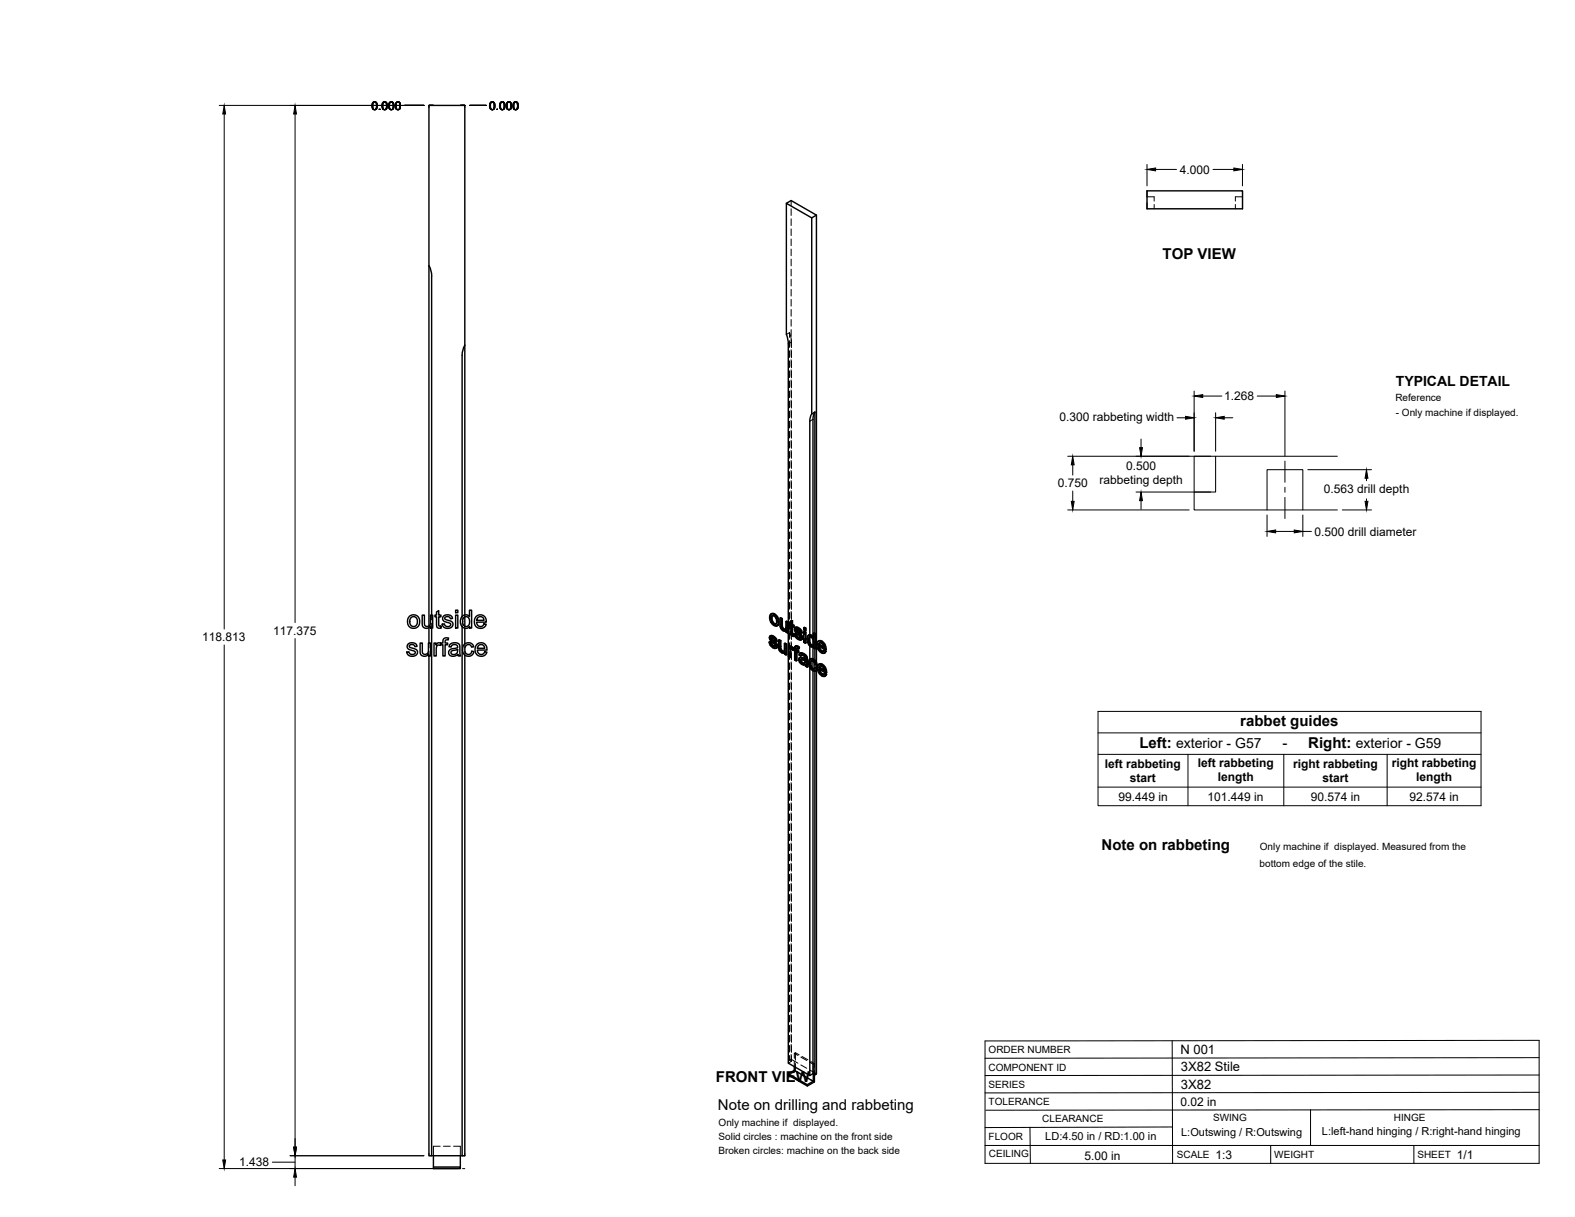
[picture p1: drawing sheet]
<svg xmlns="http://www.w3.org/2000/svg" width="559mm" height="432mm" viewBox="0 0 559 432" stroke-linecap="round" stroke-linejoin="round" font-family="sans-serif">
<!-- layer: Visible -->
<g fill="none" stroke="#000" stroke-width=".51">
<path d="M279 72.1l1.7-.9 9 5.1-1.7 1M289.7 76.3v158.7M407 67.7h33.8v6.4h-33.8zM152.2 94.3v-56.9h12.7v85.1M152.2 94.3v127.8M152.2 94.3l.7 1.7 .3 1.9-.1 120.3M279 118.7v-46.6l9 5.2v69.6M279 118.6l.7 3.4M164.9 122.5v95.7M164.9 122.5l-.7 1.7-.2 1.9v92.6M279.7 122v255.2l7.6 4.4M287.3 149.4v75.8l-.6 .3"/>
<path d="M288 146.9l1.1-.7v78.5M288 146.8l-.4 .9-.3 1.7M289.1 146.2l-.4 .9-.3 1.7v77M145.3 218.7a2.31 2.31 0 0 1 3.6 1.7 2.31 2.31 0 0 1-3.4 2.2l-.1-.1a2.81 2.81 0 0 1-.1-3.8zM145.8 219.2l.9-.4 .7 .2 .5 .5 .2 1.6-.8 1.1h-1l-.8-.7-.1-1.3zM149.8 218.2h.8v2.6a1.15 1.15 0 0 0 1.1 1.5 1.15 1.15 0 0 0 1-1.6v-2.5h.8v4.6h-.7v-.6a1.63 1.63 0 0 1-1.9 .7 1.63 1.63 0 0 1-1.1-1.8zM154.9 217.1l.8-.5v1.6h.7v.6h-.7v3.2l.7 .1 .2 .7-.6 .1a1.04 1.04 0 0 1-1.1-1.4v-2.7h-.6v-.6h.6zM157.4 218.5l.9-.3h1.1a1.33 1.33 0 0 1 1.1 1.2l-.7 .1a.96 .96 0 0 0-1-.8 .96 .96 0 0 0-.9 .9l2.5 1.1a1.57 1.57 0 0 1-.2 1.9 1.57 1.57 0 0 1-1.9 .3l-.7-.3-.5-.6-.2-.5 .8-.2a1.09 1.09 0 0 0 1.1 1 1.09 1.09 0 0 0 1.1-1l-1.9-.7a1.2 1.2 0 0 1-.9-.8 1.2 1.2 0 0 1 .3-1.3zM161.6 218.2h.8v4.6h-.8zM161.6 216.5h.8v.9h-.8zM163.9 218.8a1.73 1.73 0 0 1 2.7 0v-2.3h.7v6.3h-.7v-.5a1.9 1.9 0 0 1-2.3 .4 1.9 1.9 0 0 1-1-2.1zM164.5 219.2l.9-.4 .9 .4 .3 1.2-.2 1.2a1.26 1.26 0 0 1-1.6 .6 1.26 1.26 0 0 1-.7-1.6z"/>
<path d="M164.9 218.9v3.3M168.9 218.8a2.15 2.15 0 0 1 2.6-.4 2.15 2.15 0 0 1 1 2.3h-3.4l.2 .8a1.29 1.29 0 0 0 1.2 .8 1.29 1.29 0 0 0 1.2-.9l.8 .1-.5 .8a2.33 2.33 0 0 1-3.2 0 2.33 2.33 0 0 1-.1-3.2zM169.5 219.1l.6-.3 .9 .1 .4 .3 .3 .9h-2.6zM273.6 217.8l.7-.2 .5 .2zM273.6 217.8l-.6 1.1 .5 1.9 1.3 1.2 .6 .1 .5-.3M273.6 219.4l.3 1.3M274.1 218.4l-.2 .8M274.6 218l.9 .9a1.64 1.64 0 0 1 .9 1.7M274.8 217.8l1.1 1.2M275.7 219.1l.4 1.7 .3-.2-.2 1.1M276.7 219.3l.6 .3 .3-.1v2.8M277.3 219.6v2.7h.3l.2 .5"/>
<path d="M277.6 219.5l-.6-.3-.3 .1 .2 3.3 1 1.2 .6 .2 .4-.2M144.8 228.6l.8-.5h1.3a1.33 1.33 0 0 1 1.1 1.2l-.8 .1a1.02 1.02 0 0 0-1-.7 1.02 1.02 0 0 0-1 .7l2.7 1.3a1.65 1.65 0 0 1-.4 1.9 1.65 1.65 0 0 1-2 .1l-.9-.5-.3-.8 .8-.1a1.1 1.1 0 0 0 1.1 .9 1.1 1.1 0 0 0 1.1-1l-2-.7a1.17 1.17 0 0 1-.5-1.9zM149.1 228.2h.7v2.5a1.15 1.15 0 0 0 1.2 1.5 1.15 1.15 0 0 0 1-1.6v-2.4h.8v4.5h-.7v-.6a1.63 1.63 0 0 1-2 .7 1.63 1.63 0 0 1-1-1.8zM152.2 232.7v177.4h.9M152.2 222.8v5.4M153.1 222.8v187.3h10.9M154 228.2h.7v.7a1.12 1.12 0 0 1 1.8-.6l.6-.1v-.5a1.33 1.33 0 0 1 .6-1.3 1.33 1.33 0 0 1 1.5 0l-.2 .7a.71 .71 0 0 0-.7-.1 .71 .71 0 0 0-.4 .7v.5h.9v.6h-.9v3.9h-.8v-3.9h-.6v-.4l-.3 .6-.3-.1a1.07 1.07 0 0 0-1.1 1.4v2.4h-.8zM159.8 228.5l1.8-.5 1.3 .5 .5 4.2h-.8l-.2-.5a1.75 1.75 0 0 1-1.9 .7 1.75 1.75 0 0 1-1.3-1.7l.8-.9 1.5-.3a.7 .7 0 0 0 .8-.7 .7 .7 0 0 0-.9-.6l-1 .2-.3 .7-.8-.1zM160.2 231l1.4-.3a.43 .43 0 0 1 .6-.2 .43 .43 0 0 1 .1 .5 1.2 1.2 0 0 1-1 1.2 1.2 1.2 0 0 1-1.3-.8zM164 222.3v187.8M164.7 228.7a1.96 1.96 0 0 1 3.4 .8l-.8 .1a1.29 1.29 0 0 0-1.7-.8 1.29 1.29 0 0 0-.7 1.8l.2 1 .6 .5a1.16 1.16 0 0 0 1.7-1l.7 .1-.3 .9a2.18 2.18 0 0 1-2.9 .4 2.18 2.18 0 0 1-.7-2.9zM164.9 232.4v177.7h-.9"/>
<path d="M164.9 222.9v5.6M169.1 228.7a2.15 2.15 0 0 1 2.6-.4 2.15 2.15 0 0 1 1.1 2.4h-3.4l.1 .7a1.29 1.29 0 0 0 1.3 .8 1.29 1.29 0 0 0 1.2-.9l.8 .1-.5 .8a2.35 2.35 0 0 1-3.2-.1 2.35 2.35 0 0 1-.1-3.2zM169.8 229l.5-.3a1.27 1.27 0 0 1 1.7 1.3h-2.6zM272.9 227.8l.5 .2M273.3 225.6l1.1 .1M273.4 228l.3-.1 .2 .7-.2 .2zM273.5 226.5l.1 .3 .2-.2 .2 .3M273.6 226.8l.2 .2 .3-.1 1.3 1.2M273.6 225.5l-.4 .2M273.7 228.8l.6 .5h.7M273.7 225.7l.5 .2 .2-.2 .7 .5M273.7 227.9l-.6-.2-.2 .1 .4 1.2 .7 .7a1.05 1.05 0 0 0 1.4 .2"/>
<path d="M273.8 227l1.2 1.2 .4-.1 .3 .5M273.8 226.3h.1M273.8 226.6v-.3l-.3 .1a1.11 1.11 0 0 1 1.4 1l.5 .2M273.9 220.7l.3-.2 .6 .8h-.3zM273.9 228.6l.6 .6M274 225.5l-.9 .2-.1 .8 .3 .8 1.6 1.5-.1 .7M274.2 225.9l.6 .5 .3-.2 .4 .6M274.2 220.5l-.3-1.3-.3 .2v-.3l.3-.6 .3-.1 .8 .5 .5 1.3-.2 1.1-.7 .1M274.3 229.3l.5 .2M274.8 226.4l.5 .6 .2-.2 .2 .7-.3 .1-.1-.6M274.8 221.3l.5 .1M274.9 229.4l-.1 .1"/>
<path d="M275.1 228.2l.3 .6 .3-.2 .1 .7M275.4 228.8l.2 .6 .2-.1-.1 .5M275.6 229.4l-.2 .5 .3-.1-.4 .2M276.1 220.8l-.2 1 .3-.1-.5 .4M276.2 227.1l.6 .3 .3-.1v2.8M276.8 227.4v2.8l.3-.1 .2 .5M276.8 230.2l.2 .5 .3-.1 .4 .4M277 230.7l.4 .4h.8l-.3 .1M277.1 227.3l-.6-.3-.3 .1v2.5l.2 1.1 .7 .8a.84 .84 0 0 0 1.3 .1M277.3 222.4l.2 .5 .3-.1 .4 .4M277.4 231.1l.5 .1M277.5 222.9l.5 .4h.7"/>
<path d="M278 223.3l.4 .2M278.3 228.3l.5 .3 .3-.1v3.7l-.3 .2v-3.8M278.4 231.6v.5l.4 .3M278.4 231.6l-.2 .1M278.7 223.3l-.3 .2M278.7 223.2l-.3 .3M278.8 220.5l.6 .4 .3-.2v3.8l-.3 .1v-3.7M278.9 223.8v.5l.5 .3M278.9 223.8l-.2 .1M279.1 228.5l-.5-.3-.3 .1v2.5l-.4 .4M279.7 220.7l-.6-.3-.3 .1-.1 2.7M279.7 229.2l.5 .2 .3-.1v.4l.3-.2"/>
<path d="M280.2 229.4v.6l.6-.5 .4 .1M280.3 221.1l-.4 .1v.5l.4 .2 .1 2.9 .7 .9h.7l-.1-.6h-.5M280.3 220.5l.9-.3v1.4M280.4 230.6l.1 2.5-.2 .1v-2M280.5 229.3l-.5-.3-.3 .2v3.7l.6 .3M280.6 229.7l.6-.1 .5 .4M280.7 230.3l-.1 .1M280.9 220.4v1.3l.3-.1 .5 .3M280.9 221.7l.6 .3 .2-.1v.5l-.2 .1v-.5M280.9 229.7l.6 .4M280.9 224.8l.6 .2M281 225l.7 .1"/>
<path d="M281.2 220.2l-.9 .3v.9l-.4-.2M281.2 222.4v2.2M281.3 230.8l-.8-.4v.7M281.5 222.5l-.6-.3v2.5l.4 .1M281.5 230.6l.4 .3v3.3l.6 .3M281.5 230.6v-.2l-.2 .4M281.5 225.2v.6M281.5 230.7l-.2 .1M281.7 230l.2 .1M281.8 224.9l.5 .2M282.2 222.7h1.1M282.3 229.3h.8l.5 .3"/>
<path d="M282.3 225.1l.3-.2 .3 .7-.3 .2zM282.4 223.5v.3l.3-.2 .3 .3M282.4 223.8l.3 .2a1.11 1.11 0 0 1 1.3 .8l.2 .3M282.5 230.7l.6 .4 .3-.2v.5l-.3 .2v-.5M282.5 222.5l-.4 .2M282.6 229.1l-.4 .2M282.6 225.8l.5 .5h.8M282.6 222.7l.5 .2 .2-.2 .7 .5M282.6 224.9h-.8l.5 1.2 1.2 .9 .8-.1M282.7 224l1.3 1.3 .2-.2 .4 .6M282.7 223.3v.1M282.7 223.6v-.2h-.3a1.12 1.12 0 0 1 1.4 1.1l.6 .2"/>
<path d="M282.8 231.4v2.9l-.3 .2v-3.3l.6 .4M282.8 230v.6M282.9 229.4l.5 .4 .2-.2-.3 .7 .1-.5M282.9 225.6l.5 .6M282.9 222.5l-.9 .3-.1 .7 .5 1 1.3 1.2 .2 .5-.2 .3M283.1 222.9l.6 .5 .3-.2 .4 .6M283.1 229.3l-.5-.2-.5 .3-.2 1-.4-.3 .2-.1M283.1 226.3l.6 .2M283.3 230.3a.4 .4 0 0 0-.5-.4 .4 .4 0 0 0-.3 .5v.3l.3-.1 .6 .3M283.7 223.4l.5 .6 .2-.2 .2 .7-.2 .2-.2-.7M283.8 233.4l.8-.1 1 .4M283.8 226.5h-.1"/>
<path d="M284 234.3l.1 .5 .3-.1 .5 .4M284 225.3l.3 .5 .3-.1 .2 .6M284 234.1v.2l.2-.1 .2 .5M284 233.2l-.4 .2M284.1 234.8l.5 .5h.9M284.2 234l-.2 .1M284.2 231.8l.7 .3 .3-.2 .7 .5M284.2 234l.8 .2a.64 .64 0 0 1 .6 .6 .64 .64 0 0 1-.4 .7M284.3 234l-.1 .2M284.3 225.8l.2 .6 .3-.1-.2 .5M284.4 232.4l-.4 .4a.92 .92 0 0 1 1-.3 .92 .92 0 0 1 .6 .9v.5l-1.4-.5M284.4 233.2l-.9 .3-.1 .8 .5 1 1 .6a.61 .61 0 0 1 .9 .5l.6 .3"/>
<path d="M284.5 226.4l-.2 .5 .3-.1-.4 .3M284.5 231.6l-.7 .2M284.6 235.3h.9M284.9 232.1l.7 .5 .3-.2 .4 .5M285.1 224.2l.3-.2 .6 .3-.3 .2zM285.1 222.7l.3-.1 .6 .3-.3 .1zM285.1 224.2v3.7l.6 .3M285.1 222.7v.8l.6 .3M285.2 231.9l-.7-.3-.8 .3-.2 .5 .5 .4M285.6 232.6l.4 .5 .3-.2 .1 .5M286 224.3v3.8l-.3 .1v-3.7M286 222.9v.7l-.3 .2v-.8"/>
<path d="M286 233.1l.2 .5 .2-.2 .1 2.6M286.2 233.6v2.6l.3-.2 .1 .6-.2 .1-.2-.5M286.9 227.1l.2 1.2M287 225.4h1l.5 .4M287.1 226.1l.9 .2 .6 1v1.4l-.4 .4-.4-.1M287.1 226.1l-.2 1 .3-.2 .2 1.2M287.1 228.3l.3-.2 .7 .7-.4 .1zM287.2 226.1h-.1M287.3 229.2v4.7l.6-.2M287.3 226.1v1.7M287.3 236.9v144.7M287.4 226l-.2 .9"/>
<path d="M287.4 235.5a1.17 1.17 0 0 0 .7 1.3l.5 .5M287.6 233.8l.8 .2 .2-.1 .9 .8M287.7 236.7l.7 .7h.6M287.7 225.6l.5 .4h.4M287.9 234.4l-.2 .9M288 236.6l-.3-1.3-.3 .2v-.3l.3-.7 .4-.1 .7 .6 .3 .8 .6 .2v1M288 225.4l-.7-.2-.6 .3-.4 1 .2 1.4 .9 1.4a.76 .76 0 0 0 1.2 .1M288.4 234l.8 .8 .3-.1 .4 1.1-.2 .2-.5-1.2M288.4 238v143l-1.1 .6M288.4 227v1.9l-.3-.1M288.4 234.6v2.5M288.6 224.7l.5 .3 .3-.1v5.2l-.3 .1v-5.2"/>
<path d="M288.6 229.5l-.2 .1v4.2M288.6 229.4v.5l.5 .3M288.6 233.9l-1-.1a2.25 2.25 0 0 0-.1 3.3l.9 .9 .9 .1M289.1 230.2v4M289.1 235.7v1.5M289.1 238.1v143.2M289.2 237l.5 .4M289.4 224.9l-.5-.3-.3 .1v1.9l-.4-.6M289.7 237.8v143.2l-.6 .3M289.7 237.4l.3-.2-.2 .5-.5 .4zM290 237.2l-.5-.4-.3 .2a.49 .49 0 0 1-.3 .5 .49 .49 0 0 1-.5-.1M290.3 227.5h.6a1.83 1.83 0 0 1 1.8 1.1"/>
<path d="M290.4 228.7l1.8 1.1-.7-1.5a.61 .61 0 0 0-.7-.2 .61 .61 0 0 0-.4 .6l.3-.1 1.5 .8M290.4 235.7h.7a1.72 1.72 0 0 1 1.8 1.1M290.6 236.9l1.8 1.1-.6-1.4a.62 .62 0 0 0-.8-.3 .62 .62 0 0 0-.4 .6l.3-.1 1.5 .8M290.7 230.4l.7 .7 .7-.1M290.7 229.4l.3 .8M290.9 228l-.2 .6M290.9 238.5a1.08 1.08 0 0 0 1.3 .7h.1M290.9 237.6l.2 .8M291 236.3l-.1 .5M291.3 227.6l.9 .9a1.73 1.73 0 0 1 .9 1.8M291.4 231.1l.5 .1M291.5 235.9l.9 .8a1.68 1.68 0 0 1 .9 1.8"/>
<path d="M291.5 239.3l.6 .1M291.6 227.5l-.8-.2-.8 .5-.2 1.2 .3 1.1 .7 1.1 1.1 .6 .6-.1 .6-.7M291.8 235.7l-.8-.2-.8 .5-.2 .8 .2 1.4 .7 1.1 1.1 .7 .7-.1 .6-.7M292 231.1l-.1 .1M292.2 239.3l-.1 .1M292.2 230.8l.6 .4M292.4 228.8l.4 1.7 .3-.2-.3 .2M292.4 239l.6 .4M292.6 237l.4 1.7 .3-.2-.3 .2M292.8 230.6l-2.4-1.4 .3 1.2 .3-.2 .7 .7M293 238.8l-2.4-1.4 .3 1.1 .2-.1 .7 .7M293.1 231l-.7 .8"/>
<path d="M293.1 231l-.6-.4-.6 .6M293.3 239.2l-.7 .7M293.3 239.2l-.6-.4-.6 .6M281.8 378.4v1.4l-2.1 1.2v.4l6.7 3.9v-.4l-6.7-3.9M281.8 379.8l6.7 3.8-2.1 1.3M288.4 381l.7 .3M288.5 381v2.6M288.9 381.3v2.6l-2.5 1.4M153.8 410.1v4.5h9.5v-.5h-9.5M163.3 410.1v4"/>
</g>
<!-- layer: Hidden -->
<g fill="none" stroke="#000" stroke-width=".35">
<path d="M280.7 71.2v1.7M280.7 74.1v2.4M280.7 77.6v2.4M407 69.8h2.5v1.6M409.5 72.6v1.5M438.3 72.6v1.5M440.8 69.8h-2.5v1.6M280.7 81.2v2.4M280.7 84.8v2.4M280.7 88.4v2.3M280.7 91.9v2.4M280.7 95.5v2.4"/>
<path d="M280.7 99.1v2.4M280.1 118l.7 2.7v2.6M280.1 118v1.7M280.1 118l-1.1 .7M280.7 102.7v2.3M280.7 106.2v2.4M280.7 109.8v2.4M280.7 113.4v2.3M280.7 116.9v2.4M280.1 120.9v2.4M280.1 124.5v2.3M280.1 128v2.4"/>
<path d="M280.1 131.6v2.4M280.1 135.2v2.4M280.1 138.7v2.4M280.7 120.5v2.4M280.7 124.1v2.4M280.7 127.7v2.3M280.7 131.2v2.4M280.7 134.8v2.4M280.7 138.4v2.4M280.8 124.5v2.4M280.8 128.1v2.4M280.8 131.7v2.3"/>
<path d="M280.8 135.3v2.3M280.8 138.8v2.4M280.1 142.3v2.4M280.1 145.9v2.4M280.1 149.5v2.3M280.1 153v2.4M280.1 156.6v2.4M280.7 141.9v2.4M280.7 145.5v2.4M280.7 149.1v2.4M280.7 152.7v2.3M280.7 156.2v2.4"/>
<path d="M280.7 159.8v2.4M280.8 142.4v2.4M280.8 146v2.3M280.8 149.5v2.4M280.8 153.1v2.4M280.8 156.7v2.4M280.1 160.2v2.4M280.1 163.7v2.4M280.1 167.3v2.4M280.1 170.9v2.4M280.1 174.5v2.3M280.1 178v2.4"/>
<path d="M280.7 163.4v2.4M280.7 166.9v2.4M280.7 170.5v2.4M280.7 174.1v2.4M280.7 177.7v2.3M280.8 160.3v2.3M280.8 163.8v2.4M280.8 167.4v2.4M280.8 171v2.4M280.8 174.5v2.4M280.8 178.1v2.4M280.1 181.6v2.4"/>
<path d="M280.1 185.2v2.4M280.1 188.7v2.4M280.1 192.3v2.4M280.1 195.9v2.4M280.1 199.5v2.3M280.7 181.2v2.4M280.7 184.8v2.4M280.7 188.4v2.4M280.7 192v2.3M280.7 195.5v2.4M280.7 199.1v2.4M280.8 181.7v2.4"/>
<path d="M280.8 185.3v2.3M280.8 188.8v2.4M280.8 192.4v2.4M280.8 196v2.4M280.8 199.5v2.4M153.1 218.2v1.7M164 218.7v1.2M164.9 218.2v.7M273.3 218.9l.4 1.7-.2 .2M273.8 217.7l-.8 1.4M274.1 218.4l-.2 .1M274.2 218.3l.6 .1-.2 .1"/>
<path d="M274.8 218.4l.7 .7-.2 .2M275.5 219.1l.3 1.2-.3 .2M277 219.2l.1 2.9-.3 .2M280.1 203v2.4M280.1 206.6v2.4M280.1 210.2v2.4M280.1 213.8v2.3M280.1 217.3v2.4M280.7 202.7v2.3M280.7 206.2v2.4M280.7 209.8v2.4M280.7 213.4v2.4"/>
<path d="M280.7 217v2.3M280.8 203.1v2.4M280.8 206.7v2.4M280.8 210.3v2.3M280.8 213.8v2.4M280.8 217.4v2.4M152.2 222.1v.7M152.2 228.2v1.6M152.2 231.1v1.6M153.1 221.1v1.7M164 221.1v1.2M164.9 222.2v.7"/>
<path d="M164.9 228.5v1.3M164.9 231v1.4M273.1 227.7l.5 1.1-.3 .2M273.2 226.1l.2 .6-.3 .1M273.3 225.7l-.3 .6M273.4 226.7l.3 .5-.3 .2M273.5 225.5l-.5 .3M273.6 228.8l.9 .9-.2 .1M273.7 227.2l1.4 1.4-.3 .1M273.7 220.6l1.1 1.2-.2 .1M273.8 226.3l.1-.2-.3 .2 .3-.2 .6 .2-.3 .1M274.5 226.3l.5 .4-.3 .2"/>
<path d="M274.5 229.7l.7 .2-.3 .2M274.8 221.8l.9 .2-.3 .1M275 226.7l.2 .6-.3 .1M275.1 229.3h-.1M275.1 229.3l-.2 .1M275.1 228.6l.2 .4-.3 .2M275.2 227.3l.5 .2M275.3 229l-.2 .3M275.5 229.9h-.3M275.5 221.3l-.2 .1M275.8 220.3l-.1 .8-.4 .3M275.9 221.9l-.2 .1"/>
<path d="M276.5 227v2.9l-.3 .2M276.5 229.9l.2 .6-.3 .2M276.7 230.5l.4 .5-.3 .2M277.1 222.1l.1 .6-.3 .1M277.1 231l.5 .5-.3 .1M277.2 222.7l.4 .5-.3 .2M277.6 223.2l.5 .4-.2 .2M277.6 231.5l.7 .1 .3-.2-.2 .1M278.1 223.6l.6 .2 .5-.2-.2 .2M278.2 231.1h.1M278.3 231l-.2 .2M278.5 230.9l-.3 .2"/>
<path d="M278.6 228.2v2.4l-.4 .4M278.6 231.4v.6l-.2 .1M278.6 232l.5 .2M278.7 223.3h.1M278.9 223.2l-.3 .2M279 223.1l-.3 .2M279.1 220.4v2.4l-.4 .4M279.2 223.6v.6l-.3 .1M279.2 224.2l.5 .3M280 231.5v1.2l-.3 .2M280 232.7l.5 .4M280 229v1.3"/>
<path d="M280.1 220.9v2.4M280.1 224.5v2.3M280.1 228v2.4M280.1 231.6v2.4M280.1 235.2v2.4M280.1 238.8v2.3M280.2 221.5l.4 .2-.3 .2M280.2 221v.5l-.3 .2M280.3 221.1l.3 .1M280.5 229.7v.1M280.5 230.4l.7-.2-.3 .2M280.6 221.7l.1 3-.3 .2"/>
<path d="M280.6 220.3v.9l-.3 .2M280.7 230.3l.1-.1-.2 .1M280.7 224.7l.2 .4-.3 .2M280.7 220.5v2.4M280.7 224.1v2.4M280.7 227.7v2.4M280.7 231.2v2.4M280.7 234.8v2.4M280.7 238.4v2.4M280.7 229.6l-.5 .4M280.8 221v2.4M280.8 224.6v2.3"/>
<path d="M280.8 228.1v2.4M280.8 231.7v2.4M280.8 235.3v2.3M280.8 238.8v2.4M280.9 222.2l.3-.1v.3M280.9 225.1l.5 .4-.3 .2M281.2 230.2l.4 .4M281.2 222.1l.5 .3M281.4 225.5l.4 .2M281.5 230.4l.2-.2-.1 .4M281.7 230.5l.5 .3-.3 .1M281.7 230.2l-.1 .4"/>
<path d="M281.7 230.1l-.2 .2M281.9 230.1l.3 .2M282 224.7l.5 1.1-.3 .2M282.1 223.1l.2 .6-.3 .1M282.2 230.8v3.2l-.3 .2M282.2 234l.6 .3M282.2 222.7l-.3 .6M282.3 223.7l.3 .5-.3 .2M282.3 229.3l-.1 1-.3 .1M282.4 222.5l-.4 .4M282.4 229.2l-.4 .3M282.5 225.8l.9 .9-.3 .2"/>
<path d="M282.5 231.2l.3-.1v.3M282.6 223.3l.2-.2-.1 .2M282.6 230l.3-.2-.1 .2M282.6 224.2l1.4 1.4-.3 .1M282.8 231.1l.6 .3M282.8 223.1l-.3 .2M282.8 223.1l.6 .2-.3 .1M282.9 229.8l.3 .1-.2 .2M283.2 229.9l.3 .2M283.4 223.3l.5 .4-.3 .2M283.4 226.7l.7 .2-.3 .2M283.7 233.8l.2 1-.2 .2"/>
<path d="M283.7 231.9l.3-.2-.5 .7M283.7 232.2l.6 .4M283.8 233.4l-.4 .6M283.9 226.3h.1M283.9 223.7l.2 .6-.3 .2M283.9 233.3l-.4 .3M283.9 234.8l.9 .8-.3 .1M284 226.3l-.2 .2M284 225.6l.2 .4-.3 .2M284.1 224.3l.5 .2M284.2 226l-.2 .3M284.3 232.4l.3-.2-.2 .2"/>
<path d="M284.3 233.9l-.1 .1M284.4 233.8l-.2 .2zM284.4 233.8l-.3 .2M284.4 226.9h-.3M284.5 233.8l1.4 .5-.3 .1M284.6 232.2l.5 .2-.3 .1M284.8 235.6l.6 .2-.3 .2M285.1 232.4l.6 .6-.2 .1M285.4 235.8l.6-.1-.3 .2M285.4 226.5v1.3l-.3 .1M285.4 222.6v.7l-.3 .2M285.4 227.8l.6 .3"/>
<path d="M285.4 224v1.3M285.4 223.3l.6 .3M285.6 233.7l.3 .1M285.7 235.2l-.3 .2M285.7 233l.2 .6-.3 .2M285.8 235.1l-.3 .2M285.9 234.3v.7l-.4 .2M285.9 233.6l-.3 .3M286 235.7l.1 .5-.3 .2M286.1 236.2l.5 .4M286.6 226.6l.2 1.1-.3 .2M286.8 225.6l-.2 1-.3 .1"/>
<path d="M286.8 227.7l.5 1-.3 .1M287 225.3l-.5 .5M287.1 235l.5 1.7-.3 .1M287.3 228.7l.7 .6-.3 .2M287.3 225.2v.9M287.3 227.8v1.4M287.3 233.9v3M287.3 234l-.2 1-.2 .2M287.4 225.9l.6 .1-.3 .1M287.4 225.9v.1M287.5 225.9l-.3 .2 .2-.2M287.6 236.7l1 1.1-.2 .2"/>
<path d="M287.6 233.7l-.6 .5M287.9 234.4l-.2 .1M288 234.4h.7l-.3 .2M288 229.3h.9l-.2 .1M288 226l.7 .7-.3 .1M288.4 225.8v1.2M288.4 233.8v.8M288.4 237.1v.9M288.6 226l.3 .4M288.6 237.8l.9 .2M288.7 234.4l.4 .5-.3 .1M288.7 228.9h-.3v.7"/>
<path d="M288.7 226.7l.2 1.2-.3 .2M288.9 224.6v1.8l-.3 .2M288.9 229.3v.5l-.3 .1M288.9 229.8l.5 .3M288.9 227.9l-.1 .8-.4 .3M289.1 224.7v2.2M289.1 228v2.2M289.1 234.2v1.5M289.1 237.2v.9M289.1 234.9l.3 .7-.3 .2M289.2 237.4h-.2M289.4 235.6l.5 .2"/>
<path d="M289.5 236.8l-.6 .7M289.7 235v1M289.7 237v.8M290.1 228.6l.4 1.7-.3 .1M290.3 236.8l.4 1.7-.3 .1M290.4 229.2l.3-.1v.3M290.5 230.3l1.2 1.1-.3 .2M290.5 227.4l-.7 1.4M290.6 237.4l.3-.1v.3M290.7 229.1l2.4 1.4M290.7 238.5l1.1 1.1-.3 .2M290.7 235.6l-.7 1.4"/>
<path d="M290.9 237.3l2.4 1.4M290.9 228l-.2 .1M291 227.9l.6 .1-.2 .2M291 236.3l.2-.2-.3 .2M291.2 236.1l.6 .1-.3 .2M291.6 228l.7 .8-.3 .1M291.7 231.4l.9 .2-.3 .2M291.8 236.2l.7 .8-.3 .1M291.8 239.6l1 .3-.3 .1M292.1 231h.1M292.2 229.4l.3 .2M292.2 231h.1"/>
<path d="M292.3 228.8l.2 .8-.3 .2M292.4 237.6l.3 .2M292.4 239.2l-.3 .2M292.5 237l.2 .8-.3 .2M292.5 230.6l-.3 .4M292.7 238.8l-.4 .4M292.7 231.6h-.1M292.9 239.8l-.1 .1M280.1 242.3v2.4M280.1 245.9v2.4M280.1 249.5v2.4M280.1 253v2.4"/>
<path d="M280.1 256.6v2.4M280.7 242v2.3M280.7 245.5v2.4M280.7 249.1v2.4M280.7 252.7v2.4M280.7 256.2v2.4M280.7 259.8v2.4M280.8 242.4v2.4M280.8 246v2.4M280.8 249.6v2.3M280.8 253.1v2.4M280.8 256.7v2.4"/>
<path d="M280.1 260.2v2.4M280.1 263.8v2.3M280.1 267.3v2.4M280.1 270.9v2.4M280.1 274.5v2.4M280.1 278v2.4M280.7 263.4v2.4M280.7 267v2.3M280.7 270.5v2.4M280.7 274.1v2.4M280.7 277.7v2.4M280.8 260.3v2.4"/>
<path d="M280.8 263.8v2.4M280.8 267.4v2.4M280.8 271v2.4M280.8 274.6v2.3M280.8 278.1v2.4M280.1 281.6v2.4M280.1 285.2v2.4M280.1 288.8v2.3M280.1 292.3v2.4M280.1 295.9v2.4M280.1 299.5v2.4M280.7 281.2v2.4"/>
<path d="M280.7 284.8v2.4M280.7 288.4v2.4M280.7 292v2.3M280.7 295.5v2.4M280.7 299.1v2.4M280.8 281.7v2.4M280.8 285.3v2.4M280.8 288.8v2.4M280.8 292.4v2.4M280.8 296v2.4M280.8 299.6v2.3M280.1 303.1v2.3"/>
<path d="M280.1 306.6v2.4M280.1 310.2v2.4M280.1 313.8v2.3M280.1 317.4v2.3M280.7 302.7v2.4M280.7 306.3v2.3M280.7 309.8v2.4M280.7 313.4v2.4M280.7 317v2.4M280.8 303.1v2.4M280.8 306.7v2.4M280.8 310.3v2.4"/>
<path d="M280.8 313.8v2.4M280.8 317.4v2.4M280.1 320.9v2.4M280.1 324.5v2.4M280.1 328.1v2.3M280.1 331.6v2.4M280.1 335.2v2.4M280.1 338.8v2.4M280.7 320.5v2.4M280.7 324.1v2.4M280.7 327.7v2.4M280.7 331.3v2.4"/>
<path d="M280.7 334.8v2.4M280.7 338.4v2.4M280.8 321v2.4M280.8 324.6v2.3M280.8 328.1v2.4M280.8 331.7v2.4M280.8 335.3v2.4M280.8 338.9v2.3M280.1 342.3v2.4M280.1 345.9v2.4M280.1 349.5v2.4M280.1 353.1v2.4"/>
<path d="M280.1 356.6v2.4M280.7 342v2.4M280.7 345.5v2.4M280.7 349.1v2.4M280.7 352.7v2.4M280.7 356.3v2.3M280.7 359.8v2.4M280.8 342.4v2.4M280.8 346v2.4M280.8 349.6v2.3M280.8 353.1v2.4M280.8 356.7v2.4"/>
<path d="M280.1 376.2l.7 .4M280.1 360.2v2.4M280.1 363.8v2.4M280.1 367.3v2.4M280.1 370.9v2.4M280.1 374.5v1.7M280.7 363.4v2.4M280.7 367v2.4M280.7 370.5v2.4M280.7 374.1v1.7M280.7 375.8l-.6 .4M280.7 375.8l2.4 1.4"/>
<path d="M280.8 360.3v2.4M280.8 363.9v2.3M280.8 367.4v2.4M280.8 371v2.4M280.8 374.6v2M280.8 376.6l-1.1 .6M281.8 375.5v-1.8l.4-.2v2.7M281.8 376.7v1.7M281.8 373.7l1.3 .8M282.2 380l-2.5 1.4M282.2 377.3v2.7M282.2 373.5l1.3 .7"/>
<path d="M282.2 380l1.3 .7M284.1 375.1l2.1 1.2M284.1 377.8l2.1 1.2M284.5 374.8l2.1 1.2M287.3 376.9l1.2 .7 .4-.2M287.3 379.6l2.4 1.4M287.7 376.6l1.2 .8M288.5 377.6v3.4M288.9 377.4v1.3M288.9 379.9v1.4M284.5 381.3l2.1 1.2M287.7 383.1l1.2 .8"/>
<path d="M156.2 406.7h-2.4v3.4M157.4 406.7h2.3M160.9 406.7h2.4v3.4"/>
</g>
<!-- layer: Reference -->
<g fill="none" stroke="#000" stroke-width=".35">
<path d="M152.2 37.4h1.6zM153 37.4h-.8h1.6h-1.6v.8M163.3 37.4h1.6zM164.1 37.4h.8v.8M407 67.7v2.1M407 72v2.1M440.8 67.7v2.1M440.8 72v2.1M431.3 161.9v12.7h-7.6M474.5 161.9h-50.8v19h50.8M449.5 180.9v-14.3h12.7v14.3M152.2 409.3v.8h.8"/>
<path d="M164.1 414.6h.8M164.9 409.3v.8h-.8"/>
</g>
<!-- layer: Visible Narrow -->
<path d="M288.4 148.8l-1.1 .6M274.5 227.3l-.2 .2M277.1 229.4l-.3 .1M277.6 221.6l-.3 .1M281.2 224.3l-.3 .1M282.8 230.2l-.3 .2M283.4 224.3l-.3 .2M284.9 233.4l-.3 .2M286.5 234l-.3 .2M286.5 234.9l-.3 .2" fill="none" stroke="#000" stroke-width=".35"/>
<!-- layer: Hidden Narrow -->
<path d="M280.8 121.3l-1.1 .7M274.6 228l-.3 .2M276.5 229.3l-.3 .2M277 221.5l-.3 .2M278.6 230.2l-.3 .1M279.1 222.4l-.3 .1M280.6 223.9l-.3 .2M282.2 229.9l-.3 .1M283.5 225l-.3 .2M285 234l-.3 .1M285.9 234.5l-.3 .2" fill="none" stroke="#000" stroke-width=".35"/>
<!-- layer: Titleblock -->
<path d="M349.5 369.3l196.6-.2v43.7h-196.6zM415.9 369.3l.1 43.5M546.1 375.3l-196.6 .2M365.4 399.9l.2 12.9M416 399.9l-66.5 .2M465 393.7v12.7M546.1 393.7l-196.3 .2M546.1 387.6l-196.6 .2M546.1 381.4l-196.6 .2M349.5 406.4h196.6M450.8 406.4v6.4M501.6 406.4v6.4" fill="none" stroke="#000" stroke-width=".36"/>
<!-- layer: FD_Dimensions -->
<g fill="none" stroke="#000" stroke-width=".35">
<path d="M77.8 37.4h72.6M166.7 37.4h5.8M79.5 40.4v182.8M104.7 40.4v180.5M407 58.3v7.7M440.8 58.3v7.7M410 60.1h7.4M430.4 60.1h7.4M423.7 138.7v21.4M455.9 138.7v23.1M404.8 155.8v3M417.6 148.2h3"/>
<path d="M426.7 140.5h6.8M431.3 146.5v13.6M434.3 148.2h3.1M446 140.5h6.8M378.8 161.9h50.7M380.6 164.9v3.7M380.6 174.2v3.7M403.1 174.6h26.4M404.8 177.6v3.1M464 166.6h22.6M484.8 169.7v.9M484.8 177v.9"/>
<path d="M378.8 180.9h43.1M449.5 182.7v7.6M452.6 188.6h6.6M462.2 182.7v7.6M462.2 188.6h3.1M476.2 180.9h10.4M79.5 228.8v182.8M104.7 226.6v180.4M77.8 414.6h84.5M96.6 412.3h8.1M102.9 410.1h47.5M104.7 410.1v4.5"/>
<path d="M104.7 417.7v3"/>
</g>
<g fill="#000" stroke="#000" stroke-width=".35">
<path d="M79.5 37.4l.6 3h-1.1zM104.7 37.4l.5 3h-1zM407 60.1l3-.5v1zM437.8 59.6l3 .5-3 .5zM404.3 158.8h1l-.5 3.1zM420.6 147.7l3.1 .5-3.1 .5zM423.7 140.5l3-.5v1zM431.3 148.2l3-.5v1zM452.8 140l3.1 .5-3.1 .5zM380.6 161.9l.5 3h-1zM380.1 177.9h1l-.5 3zM404.8 174.6l.5 3h-1z"/>
<path d="M484.3 177.9h1l-.5 3zM484.8 166.6l.5 3.1h-1zM449.5 188.6l3.1-.6v1.1zM459.2 188l3 .6-3 .5zM79 411.6h1.1l-.6 3zM104.2 407h1l-.5 3.1zM104.7 414.6l.5 3.1h-1z"/>
</g>
<!-- layer: Smart Centers -->
<path d="M455.9 163.6v7.5M455.9 172.9v1.8M455.9 176.5v7.5" fill="none" stroke="#000" stroke-width=".35"/>
<!-- layer: Custom Tables -->
<path d="M389.6 252.4h135.9v33.5h-135.9zM389.6 260h135.9M389.6 267.7h135.9M389.6 279.3h135.9M421.5 267.7v18.2M455.5 267.7v18.2M492.1 267.7v18.2" fill="none" stroke="#000" stroke-width=".35"/>
<g font-size="5.3">
<text x="412.5" y="92">TOP VIEW</text>
<text x="440" y="257.6">rabbet guides</text>
<text x="404.3" y="265.2">Left: exterior - G57</text>
<text x="455" y="265.2">-</text>
<text x="464.2" y="265.2">Right: exterior - G59</text>
<text x="390.9" y="301.7">Note on rabbeting</text>
<text x="254" y="383.9">FRONT VIEW</text>
<text x="254.7" y="393.8">Note on drilling and rabbeting</text>
</g>
<text font-size="5" x="495.2" y="136.9">TYPICAL DETAIL</text>
<g font-size="4.6">
<text x="418.8" y="373.8">N 001</text>
<text x="419" y="380.2">3X82 Stile</text>
<text x="419" y="386.2">3X82</text>
</g>
<g font-size="4.3">
<text x="131.8" y="38.9">0.000</text>
<text x="173.6" y="38.9">0.000</text>
<text x="418.6" y="61.6">4.000</text>
<text x="434.3" y="142">1.268</text>
<text x="375.9" y="149.3">0.300 rabbeting width</text>
<text x="399.5" y="166.8">0.500</text>
<text x="375.3" y="172.9">0.750</text>
<text x="390" y="171.9">rabbeting depth</text>
<text x="469.7" y="174.9">0.563 drill depth</text>
<text x="466.4" y="190">0.500 drill diameter</text>
<text x="71.7" y="227.5">118.813</text>
<text x="96.9" y="225.2">117.375</text>
<text x="392" y="272.4">left rabbeting</text>
<text x="425" y="272">left rabbeting</text>
<text x="458.8" y="272.4">right rabbeting</text>
<text x="493.8" y="272">right rabbeting</text>
<text x="400.9" y="277.5">start</text>
<text x="432.1" y="277.1">length</text>
<text x="469.2" y="277.5">start</text>
<text x="502.4" y="277.1">length</text>
<text x="396.8" y="284.1">99.449 in</text>
<text x="428.5" y="284.1">101.449 in</text>
<text x="465.1" y="284.1">90.574 in</text>
<text x="500.1" y="284.1">92.574 in</text>
<text x="418.8" y="392.4">0.02 in</text>
<text x="84.9" y="413.8">1.438</text>
<text x="384.8" y="411.6">5.00 in</text>
<text x="431.3" y="411.1">1:3</text>
<text x="516.9" y="411.1">1/1</text>
</g>
<g font-size="3.9">
<text x="370.9" y="404.5">LD:4.50 in / RD:1.00 in</text>
<text x="419.1" y="403.1">L:Outswing / R:Outswing</text>
<text x="469" y="402.8">L:left-hand hinging / R:right-hand hinging</text>
</g>
<g font-size="3.5">
<text x="495.1" y="142.4">Reference</text>
<text x="495.2" y="147.5">- Only machine if displayed.</text>
<text x="447" y="301.7">Only machine if displayed. Measured from the</text>
<text x="446.9" y="307.7">bottom edge of the stile.</text>
<text x="350.8" y="373.6">ORDER NUMBER</text>
<text x="350.8" y="379.9">COMPONENT ID</text>
<text x="350.8" y="386.1">SERIES</text>
<text x="350.8" y="392.2">TOLERANCE</text>
<text x="255" y="399.4">Only machine if displayed.</text>
<text x="369.8" y="398.1">CLEARANCE</text>
<text x="430.4" y="397.8">SWING</text>
<text x="494.5" y="397.6">HINGE</text>
<text x="255" y="404.5">Solid circles : machine on the front side</text>
<text x="350.8" y="404.5">FLOOR</text>
<text x="254.9" y="409.6">Broken circles: machine on the back side</text>
<text x="350.8" y="410.5">CEILING</text>
<text x="417.5" y="410.9">SCALE</text>
<text x="452.1" y="410.9">WEIGHT</text>
<text x="502.9" y="410.9">SHEET</text>
</g>
</svg>
